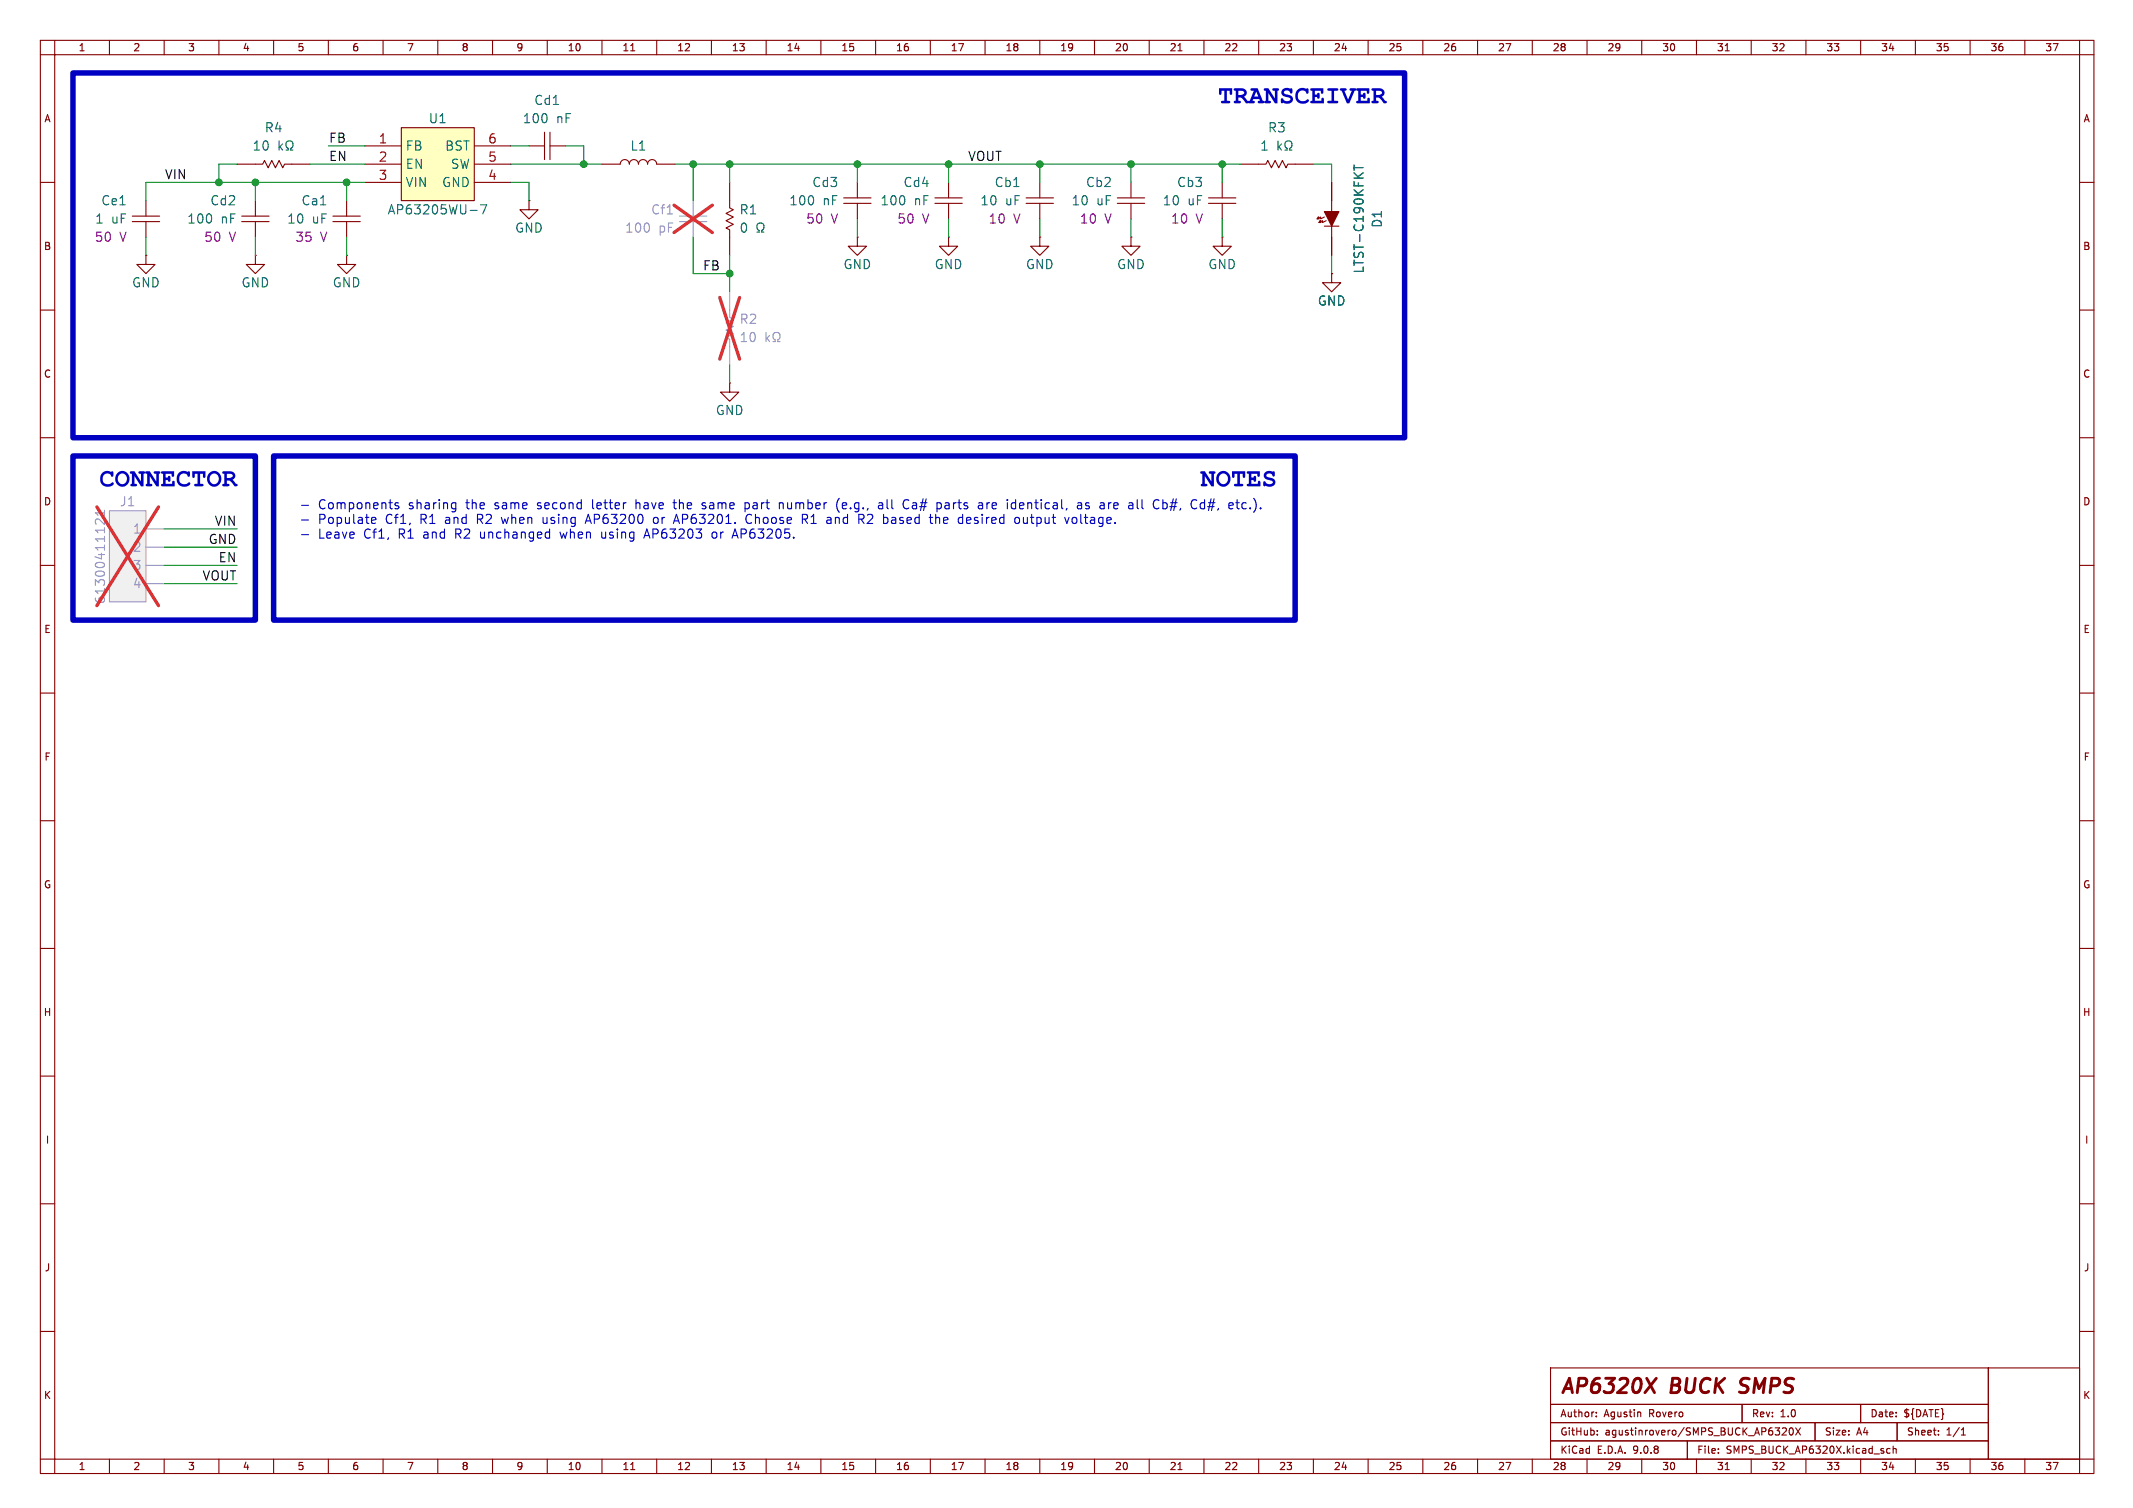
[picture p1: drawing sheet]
<svg xmlns="http://www.w3.org/2000/svg" width="297mm" height="210mm" viewBox="0 0 297 210" stroke-linecap="round" stroke-linejoin="round" font-family="sans-serif">
<g fill="none" stroke="#840000" stroke-width=".15">
<path d="M5.6 5.6h286v199.6h-286zM5.6 7.6h2M7.6 7.6h282v195.6h-282zM7.6 5.6v2M15.2 5.6v2M22.9 5.6v2M30.5 5.6v2M38.1 5.6v2M45.7 5.6v2M53.3 5.6v2M61 5.6v2M68.6 5.6v2"/>
<path d="M75.8 18.4v3.8M76.2 5.6v2M76.6 18.4v3.8M83.8 5.6v2M87.8 7.1h.6M91.4 5.6v2M99.1 5.6v2M106.7 5.6v2M114.3 5.6v2M121.9 5.6v2M129.5 5.6v2M137.2 5.6v2"/>
<path d="M144.8 5.6v2M152.4 5.6v2M160 5.6v2M164 7.1h.6M167.6 5.6v2M175.3 5.6v2M182.9 5.6v2M190.5 5.6v2M198.1 5.6v2M205.7 5.6v2M213.4 5.6v2M221 5.6v2"/>
<path d="M228.6 5.6v2M236.2 5.6v2M240.2 7.1h.6M243.8 5.6v2M251.5 5.6v2M259.1 5.6v2M266.7 5.6v2M274.3 5.6v2M281.9 5.6v2M289.6 5.6v2h2M5.6 25.4h2M18.4 30.9h3.8"/>
<path d="M18.4 30.1h3.8M20.3 27.9v2.2M20.3 30.9v2.1M33 22.9h3.6l.2-.5 .5 1 .5-1 .6 1 .5-1 .5 1 .2-.5h3.6M73.7 20.3h2.1M76.6 20.3h2.1M83.8 22.9h2.6a.63 .63 0 0 1 .6-.7 .63 .63 0 0 1 .6 .7 .63 .63 0 0 1 .7-.7 .63 .63 0 0 1 .6 .7 .63 .63 0 0 1 .6-.7 .63 .63 0 0 1 .7 .7 .63 .63 0 0 1 .6-.7 .63 .63 0 0 1 .6 .7h2.6M101.6 25.4v3.6l.5 .2-1 .5 1 .5-1 .5 1 .5-1 .6 .5 .2v3.6M119.4 33v1.3h1.2l-1.2 1.3-1.3-1.3h1.3M119.4 33h.1M130.2 28.3h3.8M130.2 27.6h3.8"/>
<path d="M132.1 33v1.3h1.2l-1.2 1.3-1.3-1.3h1.3M132.1 33h.1M132.1 25.4v2.2M132.1 28.3v2.2M142.9 28.3h3.8M142.9 27.6h3.8M144.8 33v1.3h1.2l-1.2 1.3-1.3-1.3h1.3M144.8 33h.1M144.8 25.4v2.2M144.8 28.3v2.2M155.6 28.3h3.8M155.6 27.6h3.8"/>
<path d="M157.5 25.4v2.2M157.5 28.3v2.2M168.3 28.3h3.8M168.3 27.6h3.8M170.2 25.4v2.2M170.2 28.3v2.2M172.7 22.9h3.6l.2-.5 .5 1 .5-1 .6 1 .5-1 .5 1 .2-.5h3.6M183.6 30.2l.1 .3h-.3zM183.8 30.7l.1 .3h-.3zM184.4 30.2l-.5 .3v-.3l-.5 .3M184.4 31.5h2M184.7 30.7l-.6 .3v-.3l-.5 .3"/>
<path d="M185.4 25.4v10.2M289.6 25.4h2M5.6 43.2h2M289.6 43.2h2M5.6 61h2M5.6 78.7h2M289.6 61h2M289.6 78.7h2M5.6 96.5h2M289.6 96.5h2M5.6 114.3h2M289.6 114.3h2"/>
<path d="M5.6 132.1h2M289.6 132.1h2M5.6 149.9h2M289.6 149.9h2M5.6 167.6h2M289.6 167.6h2M5.6 185.4h2M215.9 195.6h26.7v2.5h-26.7zM215.9 190.5h61v5.1h-61zM215.9 198.1h36.8v2.6h-36.8zM222.3 197.2v.1M222.3 196.7v.1"/>
<path d="M222.4 199.7v.1M222.4 199.2v.1M242.6 195.6h16.5v2.5h-16.5zM248.2 198.9l.4-.1 .1 .3-.6 .7h.6M249.2 198.9l.2-.1a.53 .53 0 0 1 .3 .5 .53 .53 0 0 1-.3 .5l-.2-.1-.1-.2zM250 198.8l.7 1M250.7 198.8l-.7 1M252.7 198.1h11.5v2.6h-11.5zM257.4 199.7v.1M257.4 199.2v.1M259.1 195.6h17.8v2.5h-17.8zM264 197.2v.1"/>
<path d="M264 196.7v.1M264.2 198.1h12.7v2.6h-12.7zM269.9 199.7v.1M269.9 199.2v.1M273.1 199.8h.6M273.2 199.1l.2-.3v1M276.9 190.5h12.7v12.7h-12.7zM289.6 185.4h2M5.6 203.2h2M7.6 203.2v2M15.2 203.2v2M22.9 203.2v2"/>
<path d="M30.5 203.2v2M38.1 203.2v2M45.7 203.2v2M53.3 203.2v2M61 203.2v2M68.6 203.2v2M76.2 203.2v2M83.8 203.2v2M87.8 204.7h.6M91.4 203.2v2M99.1 203.2v2M106.7 203.2v2"/>
<path d="M114.3 203.2v2M121.9 203.2v2M129.5 203.2v2M137.2 203.2v2M144.8 203.2v2M152.4 203.2v2M160 203.2v2M164 204.7h.6M167.6 203.2v2M175.3 203.2v2M182.9 203.2v2M190.5 203.2v2"/>
<path d="M198.1 203.2v2M205.7 203.2v2M213.4 203.2v2M215.9 200.7h19v2.5h-19zM221 203.2v2M228.6 203.2v2M234.9 200.7h42v2.5h-42zM236.2 203.2v2M239.3 202.3v.1M239.3 201.8v.1M240.2 204.7h.6M243.8 203.2v2"/>
<path d="M251.5 203.2v2M259.1 203.2v2M263.2 201.8l-.3-.1-.2 .2 .1 .4h.4M263.6 201.8l.1-.1 .3 .1v.6M263.6 201.4v1M266.7 203.2v2M274.3 203.2v2M281.9 203.2v2M289.6 203.2v2M289.6 203.2h2"/>
</g>
<path d="M230.6 191.9l-1.6 2M242.2 193.8l.3 .1M242.5 192.1l-.1 .2v.4" fill="none" stroke="#840000" stroke-width=".4"/>
<path d="M184.4 29.5h2l-1 2z" fill="#840000" stroke="#840000" stroke-width=".15"/>
<path d="M38.9 19.6v1.3M178 19.6v1.3M39 20.4l.3 .5M39.3 20.1l-.4 .4M39.8 20.9h.3v-.2a.54 .54 0 0 1-.2-.8 .54 .54 0 0 1 .7-.2 .58 .58 0 0 1-.1 1v.2h.3M105.4 32.3h.3v-.2a.54 .54 0 0 1-.3-.8 .54 .54 0 0 1 .8-.2 .58 .58 0 0 1-.1 1v.2h.3M178.1 20.4l.3 .5M178.4 20.1l-.4 .4M178.9 20.9h.3v-.2a.54 .54 0 0 1-.3-.8 .54 .54 0 0 1 .8-.2 .58 .58 0 0 1-.1 1v.2h.3M188.5 23v.7M188.5 23.3h1.3" fill="none" stroke="#006464" stroke-width=".15"/>
<path d="M101.6 40.6v3.6l.5 .3-1 .5 1 .5-1 .5 1 .5-1 .5 .5 .2v3.6" fill="none" stroke="#a1a1a1" stroke-width=".15"/>
<path d="M106.7 46.3v1.3M106.8 47.1l.4 .5M107.2 46.7l-.5 .5M107.6 47.6h.3v-.3a.54 .54 0 0 1-.2-.7 .54 .54 0 0 1 .7-.2 .58 .58 0 0 1-.1 .9v.3h.3" fill="none" stroke="#989898" stroke-width=".15"/>
<path d="M100.2 41.4l2.8 8.6M103 41.4l-2.8 8.6" fill="none" stroke="#e12e31" stroke-width=".46"/>
<path d="M15.2 71.1h5.1v12.7h-5.1z" fill="#f0f0f0"/>
<path d="M15.2 71.1h5.1v12.7h-5.1zM20.3 73.7h2.6M20.3 76.2h2.6M20.3 78.7h2.6M20.3 81.3h2.6" fill="none" stroke="#a1a1a1" stroke-width=".15"/>
<path d="M14.5 72.3v.8l-.7-.8h-.2h-.2l-.1 .2v.3l.1 .2M14.5 71.1v.7M14.5 71.4h-1.2l.3 .4" fill="none" stroke="#989898" stroke-width=".15"/>
<path d="M13.5 70.6l8.6 13.7M22.1 70.6l-8.6 13.7" fill="none" stroke="#e12e31" stroke-width=".46"/>
<path d="M157.5 33v1.3h1.2l-1.2 1.3-1.3-1.3h1.3M157.5 33h.1M170.2 33v1.3h1.2l-1.2 1.3-1.3-1.3h1.3M170.2 33h.1" fill="none" stroke="#840000" stroke-width=".15"/>
<path d="M55.9 17.8h10.1v10.1h-10.1z" fill="#ffffc2"/>
<g fill="none" stroke="#840000" stroke-width=".15">
<path d="M55.9 17.8h10.1v10.1h-10.1zM20.3 35.6v1.2h1.3l-1.3 1.3-1.3-1.3h1.3M20.3 35.6h.1M33.7 30.9h3.8M33.7 30.1h3.8M35.6 35.6v1.2h1.2l-1.2 1.3-1.3-1.3h1.3M35.6 35.6h.1M35.6 27.9v2.2M35.6 30.9v2.1M46.4 30.9h3.8M46.4 30.1h3.8M48.3 35.6v1.2h1.2l-1.2 1.3-1.3-1.3h1.3"/>
<path d="M48.3 35.6h.1M48.3 27.9v2.2M48.3 30.9v2.1M50.8 20.3h5.1M50.8 22.9h5.1M50.8 25.4h5.1M66 20.3h5.1M66 22.9h5.1M66 25.4h5.1M73.7 27.9v1.3h1.2l-1.2 1.3-1.3-1.3h1.3M73.7 27.9h.1M117.5 28.3h3.8"/>
<path d="M117.5 27.6h3.8M119.4 25.4v2.2M119.4 28.3v2.2M185.4 38.1v1.3h1.3l-1.3 1.2-1.3-1.2h1.3M185.4 38.1h.1M185.4 25.4v2.5M185.4 33v2.6M101.6 53.3v1.3h1.3l-1.3 1.3-1.3-1.3h1.3M101.6 53.3h.1"/>
</g>
<path d="M65.5 29.3h.9M66.9 28.5h.9l-.6 1.3M188.5 23v.7M188.5 23.3h1.3" fill="none" stroke="#006464" stroke-width=".15"/>
<path d="M94.6 30.9h3.8M94.6 30.1h3.8M96.5 27.9v2.2M96.5 30.9v2.1" fill="none" stroke="#a1a1a1" stroke-width=".15"/>
<path d="M92.9 29.8h.7" fill="none" stroke="#989898" stroke-width=".15"/>
<path d="M93.9 28.6l5.3 3.8M99.2 28.6l-5.3 3.8" fill="none" stroke="#e12e31" stroke-width=".46"/>
<g fill="none" stroke="#009600" stroke-width=".15">
<path d="M20.3 33v2.6M33 22.9h-2.5v2.5M35.6 25.4v2.5M35.6 33v2.6M43.2 22.9h7.6M45.7 20.3h5.1M48.3 25.4v2.5M48.3 33v2.6M50.8 25.4h-30.5v2.5M71.1 22.9h12.7M71.1 25.4h2.6v2.5M71.1 20.3h2.6"/>
<path d="M78.7 20.3h2.6v2.6M94 22.9h78.7M96.5 22.9v5M96.5 33v5.1h5.1M101.6 22.9v2.5M101.6 35.6v5M119.4 22.9v2.5M119.4 30.5v2.5M132.1 22.9v2.5M132.1 30.5v2.5M144.8 22.9v2.5M144.8 30.5v2.5"/>
<path d="M157.5 22.9v2.5M157.5 30.5v2.5M170.2 22.9v2.5M170.2 30.5v2.5M182.9 22.9h2.5v2.5M185.4 35.6v2.5M101.6 50.8v2.5M22.9 78.7h10.1M22.9 73.7h10.1M22.9 76.2h10.1M22.9 81.3h10.1"/>
</g>
<g fill="none" stroke="#0000c2" stroke-width=".15">
<path d="M42 70.4h1M42 72.4h1M42 74.5h1M51.8 72.8h.5M52.3 72.2v.2l-.6 .1M55.5 70.1l-.3-.1-.2 .2 .1 .2 .4 .1v.3h-.5M63.3 70l.2 .1M63.5 70v1l-.2 .2M63.5 70.8l-.2 .1M63.5 73.7v1.2M63.5 74.3h.4M66.5 71.6v1.3"/>
<path d="M66.5 72.3h.5M66.9 74.1v.7l.1 .1h.3M69.8 72.1l.3 .8 .2-.6M74.8 70.8l.2 .1M75 70l-.2 .2 .2 .2M75.6 72.1l.1 .7 .3 .1 .2-.1M78 74.1l.2 .8 .3-.6 .2 .6M81.5 72.9l.4-1.3 .4 1.3M81.6 72.5h.6M82.5 69.6v1.1l.2 .2M84.3 74.8l-.2 .1h-.3M84.3 74.1v.8"/>
<path d="M88.6 70.1l.3-.1 .2 .2M88.6 69.6v1.3M89.6 74.9l.5-1.2 .4 1.2M89.8 74.6h.6M91 72.2l.2-.1 .4 .1v.5l-.1 .1-.3 .1-.2-.1zM93.7 70h.5M93.8 72.9l.4-1.3 .4 1.3M93.9 70.8l.3 .1M97.9 70.4l.3 .1 .1 .2-.2 .2h-.2M97.9 70l.3 .1M99.3 74.2l.3-.1 .2 .2v.4l-.2 .2h-.3l-.2-.2v-.4zM101.9 74.9l.4-1.2 .5 1.2"/>
<path d="M103.2 74.3h.5M103.2 73.7v1.2M104 71.8a.62 .62 0 0 0-.1 .8 .62 .62 0 0 0 .7 .2M104.1 70l.2 .3v.3l-.2 .3M104.1 71.7l.3-.1 .2 .2M104.9 70.4v.4M105.2 71.6v1.3M108.9 70l.2 .2v.7M109.7 70v.7l.1 .2M112 72.3l.4 .6M112.4 71.9v.3M112.9 72.9h.8"/>
<path d="M113.2 71.8l-.3 .2M113.3 71.6v1.3M116.3 72.2l.4-.1 .2 .1M116.3 72.1v.8M117.3 70.4l.6-.1-.1-.2-.3-.1-.2 .2v.6h.5M121.5 72.2l-.8 .7h.8M123.5 69.6v1.1l.2 .2M127.1 70.1h.5v.8M127.6 70.3l-.4 .1a.25 .25 0 0 0-.2 .2 .25 .25 0 0 0 .2 .3l.4-.1M131.9 72.1h-.3l-.2 .1v.6h.5M132 72.4l-.6 .1M132 70l.2 .2v.7"/>
<path d="M132.2 70.8l-.2 .1M132.2 70.3l-.2 .1M135.7 72.8l.3 .1M135.7 72.2v.2l.3 .1M137.8 70l-.3 .1M138.6 70h-.3l-.1 .2v.6l.4 .1M138.8 70.3l-.6 .1M140.3 69.6v.1M141.4 69.6v1.3M142.1 70l.4 .1 .1 .2-.6 .1M142.5 70.8l-.4 .1M143 72.8l-.3 .1"/>
<path d="M143 72.1v.8M143.7 71.6v1.1v.1l.3 .1M150.5 71.6v1.1l.2 .2M151 72.1h.5M151.2 71.6v1.1l.1 .2M151.6 70.1l-.3-.1-.1 .2v.2l.4 .1v.3h-.4M158.3 69.6v1.1M159 69.6v1.1M162.9 70.6h.9M163 70h.9M163.4 69.5l-.4 1.6M163.8 69.5l-.4 1.6"/>
<path d="M168.1 70.6h1M169.1 69.5l-.4 1.6M174.9 70.5l-.1 .5-.2 .3"/>
</g>
<path d="M10.2 10.2h185.4v50.8h-185.4zM10.2 63.5h25.4v22.9h-25.4zM38.1 63.5h142.2v22.9h-142.2z" fill="none" stroke="#0000c2" stroke-width=".76"/>
<g fill="#009600" stroke="#009600" stroke-width=".15">
<circle cx="30.5" cy="25.4" r=".46"/>
<circle cx="132.1" cy="22.9" r=".46"/>
<circle cx="144.8" cy="22.9" r=".46"/>
<circle cx="170.2" cy="22.9" r=".46"/>
<circle cx="157.5" cy="22.9" r=".46"/>
<circle cx="119.4" cy="22.9" r=".46"/>
<circle cx="96.5" cy="22.9" r=".46"/>
<circle cx="101.6" cy="22.9" r=".46"/>
<circle cx="101.6" cy="38.1" r=".46"/>
<circle cx="81.3" cy="22.9" r=".46"/>
<circle cx="35.6" cy="25.4" r=".46"/>
<circle cx="48.3" cy="25.4" r=".46"/>
</g>
<g font-size="3.5" fill="#0000c2">
<text x="169.6" y="15.9">TRANSCEIVER</text>
<text x="13.8" y="69.2">CONNECTOR</text>
<text x="167.1" y="69.2">NOTES</text>
</g>
<g font-size="2.8" fill="#840000">
<text x="217.2" y="194.6">AP6320X</text>
<text x="232.7" y="194.6">BUCK</text>
<text x="243.2" y="194.6">SMPS</text>
</g>
<g font-size="1.8" fill="#006464">
<text x="59.6" y="17.4">U1</text>
<text x="72.7" y="17.4">100</text>
<text x="74.3" y="14.8">Cd1</text>
<text x="77.5" y="17.4">nF</text>
<text x="35.1" y="21.2">10</text>
<text x="36.8" y="18.6">R4</text>
<text x="56.4" y="21.2">FB</text>
<text x="56.4" y="23.7">EN</text>
<text x="61.9" y="21.2">BST</text>
<text x="62.7" y="23.7">SW</text>
<text x="87.7" y="21.2">L1</text>
<text x="175.4" y="21.2">1</text>
<text x="176.5" y="18.6">R3</text>
<text x="14" y="28.8">Ce1</text>
<text x="29.2" y="28.8">Cd2</text>
<text x="41.9" y="28.8">Ca1</text>
<text x="56.4" y="26.3">VIN</text>
<text x="61.5" y="26.3">GND</text>
<text x="109.8" y="28.8">100</text>
<text x="113" y="26.3">Cd3</text>
<text x="114.6" y="28.8">nF</text>
<text x="122.5" y="28.8">100</text>
<text x="125.7" y="26.3">Cd4</text>
<text x="127.3" y="28.8">nF</text>
<text x="136.4" y="28.8">10</text>
<text x="138.4" y="26.3">Cb1</text>
<text x="140" y="28.8">uF</text>
<text x="149.1" y="28.8">10</text>
<text x="151.1" y="26.3">Cb2</text>
<text x="152.7" y="28.8">uF</text>
<text x="161.8" y="28.8">10</text>
<text x="163.8" y="26.3">Cb3</text>
<text x="165.4" y="28.8">uF</text>
<text x="13.2" y="31.3">1</text>
<text x="15.5" y="31.3">uF</text>
<text x="26" y="31.3">100</text>
<text x="30.8" y="31.3">nF</text>
<text x="39.9" y="31.3">10</text>
<text x="43.5" y="31.3">uF</text>
<text x="53.9" y="30.1">AP63205WU-7</text>
<text x="71.6" y="32.6">GND</text>
<text x="102.9" y="30.1">R1</text>
<text x="102.9" y="32.6">0</text>
<text x="192.6" y="31.8" transform="rotate(-90 192.6 31.8)">D1</text>
<text x="18.3" y="40.2">GND</text>
<text x="33.5" y="40.2">GND</text>
<text x="46.2" y="40.2">GND</text>
<text x="117.3" y="37.7">GND</text>
<text x="130" y="37.7">GND</text>
<text x="142.7" y="37.7">GND</text>
<text x="155.4" y="37.7">GND</text>
<text x="168.1" y="37.7">GND</text>
<text x="190.1" y="38.2" transform="rotate(-90 190.1 38.2)">LTST-C190KFKT</text>
<text x="183.4" y="42.8">GND</text>
<text x="99.6" y="58">GND</text>
</g>
<g font-size="1.8" fill="#0f0f0f">
<text x="45.7" y="20">FB</text>
<text x="45.7" y="22.5">EN</text>
<text x="134.7" y="22.5">VOUT</text>
<text x="22.9" y="25.1">VIN</text>
<text x="97.8" y="37.8">FB</text>
<text x="28.9" y="75.9">GND</text>
<text x="29.8" y="73.3">VIN</text>
<text x="28.1" y="80.9">VOUT</text>
<text x="30.3" y="78.4">EN</text>
</g>
<g font-size="1.8" fill="#a90000">
<text x="52.6" y="20.1">1</text>
<text x="52.6" y="22.6">2</text>
<text x="67.9" y="20.1">6</text>
<text x="67.9" y="22.6">5</text>
<text x="52.6" y="25.1">3</text>
<text x="67.9" y="25.1">4</text>
</g>
<g font-size="1.8" fill="#840084">
<text x="13.1" y="33.9">50</text>
<text x="16.7" y="33.9">V</text>
<text x="28.3" y="33.9">50</text>
<text x="31.9" y="33.9">V</text>
<text x="41" y="33.9">35</text>
<text x="44.6" y="33.9">V</text>
<text x="112.2" y="31.3">50</text>
<text x="115.7" y="31.3">V</text>
<text x="124.9" y="31.3">50</text>
<text x="128.4" y="31.3">V</text>
<text x="137.6" y="31.3">10</text>
<text x="141.1" y="31.3">V</text>
<text x="150.3" y="31.3">10</text>
<text x="153.8" y="31.3">V</text>
<text x="163" y="31.3">10</text>
<text x="166.5" y="31.3">V</text>
</g>
<g font-size="1.8" fill="#989898">
<text x="86.9" y="32.6">100</text>
<text x="90.6" y="30.1">Cf1</text>
<text x="91.7" y="32.6">pF</text>
<text x="102.9" y="45.3">R2</text>
<text x="102.9" y="47.9">10</text>
<text x="16.6" y="70.7">J1</text>
<text x="18.4" y="74.5">1</text>
<text x="18.4" y="77.1">2</text>
<text x="18.4" y="79.6">3</text>
<text x="18.4" y="82.1">4</text>
<text x="14.8" y="84.2" transform="rotate(-90 14.8 84.2)">61300411121</text>
</g>
<g font-size="1.8" fill="#0000c2">
<text x="44.3" y="71.3">Components</text>
<text x="57.1" y="71.3">sharing</text>
<text x="65.2" y="71.3">the</text>
<text x="69.4" y="71.3">same</text>
<text x="75.5" y="71.3">second</text>
<text x="83.3" y="71.3">letter</text>
<text x="89.6" y="71.3">have</text>
<text x="95.1" y="71.3">the</text>
<text x="99.2" y="71.3">same</text>
<text x="105.4" y="71.3">part</text>
<text x="110.4" y="71.3">number</text>
<text x="118.5" y="71.3">(e.g.,</text>
<text x="124.6" y="71.3">all</text>
<text x="128.3" y="71.3">Ca#</text>
<text x="133.1" y="71.3">parts</text>
<text x="139.1" y="71.3">are</text>
<text x="143.3" y="71.3">identical,</text>
<text x="153.3" y="71.3">as</text>
<text x="156.7" y="71.3">are</text>
<text x="160.9" y="71.3">all</text>
<text x="164.5" y="71.3">Cb#,</text>
<text x="170" y="71.3">Cd#,</text>
<text x="175.4" y="71.3">etc.).</text>
<text x="44.3" y="73.3">Populate</text>
<text x="44.3" y="75.3">Leave</text>
<text x="50.8" y="75.3">Cf1,</text>
<text x="53.9" y="73.3">Cf1,</text>
<text x="55.8" y="75.3">R1</text>
<text x="58.8" y="73.3">R1</text>
<text x="59.5" y="75.3">and</text>
<text x="62.5" y="73.3">and</text>
<text x="64.1" y="75.3">R2</text>
<text x="67.1" y="73.3">R2</text>
<text x="67.7" y="75.3">unchanged</text>
<text x="70.8" y="73.3">when</text>
<text x="76.6" y="73.3">using</text>
<text x="79.1" y="75.3">when</text>
<text x="82.9" y="73.3">AP63200</text>
<text x="85" y="75.3">using</text>
<text x="91.3" y="75.3">AP63203</text>
<text x="92.5" y="73.3">or</text>
<text x="95.6" y="73.3">AP63201.</text>
<text x="100.8" y="75.3">or</text>
<text x="103.9" y="75.3">AP63205.</text>
<text x="105.8" y="73.3">Choose</text>
<text x="113.8" y="73.3">R1</text>
<text x="117.4" y="73.3">and</text>
<text x="122" y="73.3">R2</text>
<text x="125.7" y="73.3">based</text>
<text x="132.4" y="73.3">the</text>
<text x="136.5" y="73.3">desired</text>
<text x="144.6" y="73.3">output</text>
<text x="151.8" y="73.3">voltage.</text>
</g>
<g font-size="1.4" fill="#840000">
<text x="10.8" y="7.3">1</text>
<text x="18.4" y="7.3">2</text>
<text x="26.1" y="7.3">3</text>
<text x="33.7" y="7.3">4</text>
<text x="41.3" y="7.3">5</text>
<text x="48.9" y="7.3">6</text>
<text x="56.5" y="7.3">7</text>
<text x="64.2" y="7.3">8</text>
<text x="71.8" y="7.3">9</text>
<text x="78.9" y="7.3">10</text>
<text x="86.5" y="7.3">11</text>
<text x="94.2" y="7.3">12</text>
<text x="101.8" y="7.3">13</text>
<text x="109.4" y="7.3">14</text>
<text x="117" y="7.3">15</text>
<text x="124.6" y="7.3">16</text>
<text x="132.3" y="7.3">17</text>
<text x="139.9" y="7.3">18</text>
<text x="147.5" y="7.3">19</text>
<text x="155.1" y="7.3">20</text>
<text x="162.7" y="7.3">21</text>
<text x="170.4" y="7.3">22</text>
<text x="178" y="7.3">23</text>
<text x="185.6" y="7.3">24</text>
<text x="193.2" y="7.3">25</text>
<text x="200.8" y="7.3">26</text>
<text x="208.5" y="7.3">27</text>
<text x="216.1" y="7.3">28</text>
<text x="223.7" y="7.3">29</text>
<text x="231.3" y="7.3">30</text>
<text x="238.9" y="7.3">31</text>
<text x="246.6" y="7.3">32</text>
<text x="254.2" y="7.3">33</text>
<text x="261.8" y="7.3">34</text>
<text x="269.4" y="7.3">35</text>
<text x="277" y="7.3">36</text>
<text x="284.7" y="7.3">37</text>
<text x="6.1" y="17.2">A</text>
<text x="290" y="17.2">A</text>
<text x="6" y="35">B</text>
<text x="289.9" y="35">B</text>
<text x="6" y="52.8">C</text>
<text x="289.9" y="52.8">C</text>
<text x="6" y="70.6">D</text>
<text x="289.9" y="70.6">D</text>
<text x="6" y="88.4">E</text>
<text x="290" y="88.4">E</text>
<text x="6.1" y="106.1">F</text>
<text x="290" y="106.1">F</text>
<text x="6" y="123.9">G</text>
<text x="289.9" y="123.9">G</text>
<text x="6" y="141.7">H</text>
<text x="289.9" y="141.7">H</text>
<text x="6.3" y="159.5">I</text>
<text x="290.2" y="159.5">I</text>
<text x="6.1" y="177.3">J</text>
<text x="290.1" y="177.3">J</text>
<text x="6" y="195">K</text>
<text x="217.2" y="197.6">Author:</text>
<text x="223.4" y="197.6">Agustin</text>
<text x="229.9" y="197.6">Rovero</text>
<text x="243.8" y="197.6">Rev:</text>
<text x="248" y="197.6">1.0</text>
<text x="260.3" y="197.6">Date:</text>
<text x="265.2" y="197.6">${DATE}</text>
<text x="289.9" y="195">K</text>
<text x="217.2" y="202.7">KiCad</text>
<text x="217.2" y="200.1">GitHub:</text>
<text x="222.5" y="202.7">E.D.A.</text>
<text x="223.6" y="200.1">agustinrovero/SMPS_BUCK_AP6320X</text>
<text x="227.7" y="202.7">9.0.8</text>
<text x="236.2" y="202.7">File:</text>
<text x="240.4" y="202.7">SMPS_BUCK_AP6320X.kicad_sch</text>
<text x="254" y="200.1">Size:</text>
<text x="258.6" y="200.1">A4</text>
<text x="265.4" y="200.1">Sheet:</text>
<text x="271.1" y="200.1">1/1</text>
<text x="10.8" y="204.9">1</text>
<text x="18.4" y="204.9">2</text>
<text x="26.1" y="204.9">3</text>
<text x="33.7" y="204.9">4</text>
<text x="41.3" y="204.9">5</text>
<text x="48.9" y="204.9">6</text>
<text x="56.5" y="204.9">7</text>
<text x="64.2" y="204.9">8</text>
<text x="71.8" y="204.9">9</text>
<text x="78.9" y="204.9">10</text>
<text x="86.5" y="204.9">11</text>
<text x="94.2" y="204.9">12</text>
<text x="101.8" y="204.9">13</text>
<text x="109.4" y="204.9">14</text>
<text x="117" y="204.9">15</text>
<text x="124.6" y="204.9">16</text>
<text x="132.3" y="204.9">17</text>
<text x="139.9" y="204.9">18</text>
<text x="147.5" y="204.9">19</text>
<text x="155.1" y="204.9">20</text>
<text x="162.7" y="204.9">21</text>
<text x="170.4" y="204.9">22</text>
<text x="178" y="204.9">23</text>
<text x="185.6" y="204.9">24</text>
<text x="193.2" y="204.9">25</text>
<text x="200.8" y="204.9">26</text>
<text x="208.5" y="204.9">27</text>
<text x="216.1" y="204.9">28</text>
<text x="223.7" y="204.9">29</text>
<text x="231.3" y="204.9">30</text>
<text x="238.9" y="204.9">31</text>
<text x="246.6" y="204.9">32</text>
<text x="254.2" y="204.9">33</text>
<text x="261.8" y="204.9">34</text>
<text x="269.4" y="204.9">35</text>
<text x="277" y="204.9">36</text>
<text x="284.7" y="204.9">37</text>
</g>
</svg>
